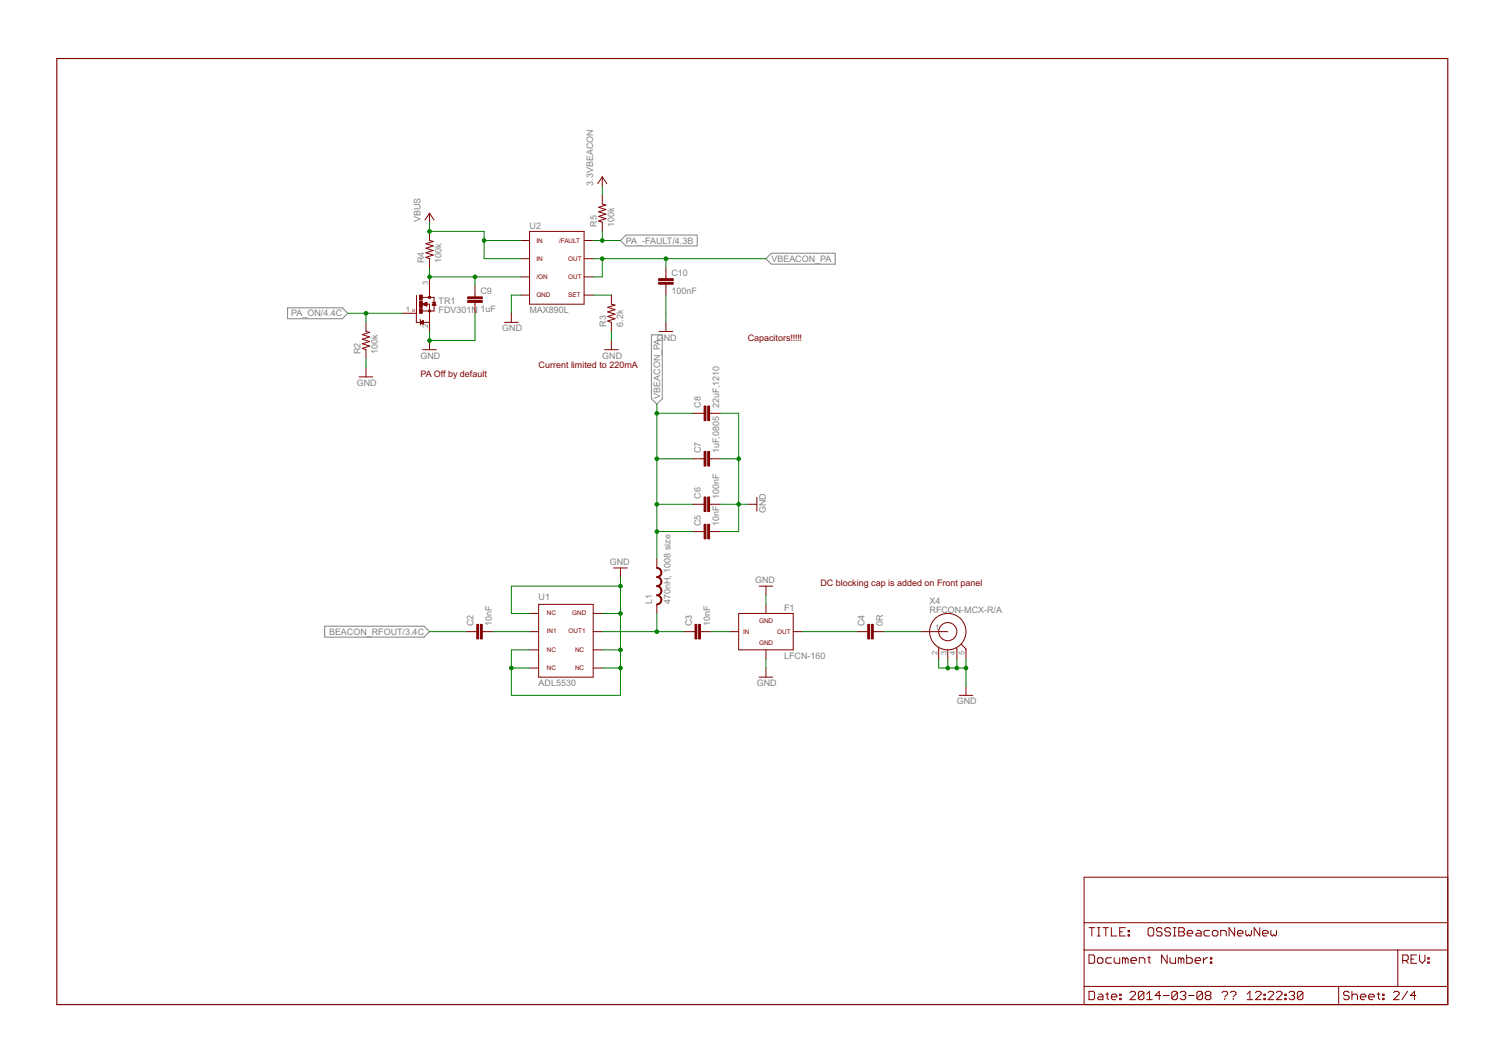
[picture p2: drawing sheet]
<svg xmlns="http://www.w3.org/2000/svg" width="420mm" height="297mm" viewBox="0 0 420 297" stroke-linecap="round" stroke-linejoin="round" font-family="sans-serif">
<path d="M174.9 65.6h19.9v3.1h-19.9l-1.6-1.6zM214 72.2l1.5-1.5h17.8v3h-17.8zM80.3 85.9h15.3l1.6 1.6-1.6 1.5h-15.3zM182 93.5h3v17.8l-1.5 1.5-1.5-1.5zM90.7 174.8h27.8l1.5 1.5-1.5 1.6h-27.8z" fill="none" stroke="#808080" stroke-width=".28"/>
<path d="M15.9 16.3h388.6v264.2h-388.6z" fill="none" stroke="#800000" stroke-width=".32"/>
<g fill="none" stroke="#800000" stroke-width=".28">
<path d="M120 59.5v2.6M120 59.5l1.3 1.9M120 59.5l-1.3 1.9M168.3 54.4v2.6l1 .2-2.1 .7 2.1 .6-2.1 .6 2.1 .7-2.1 .6 2.1 .6-2.1 .7 1.1 .4v2.5M168.3 49.4v2.5M168.3 49.4l1.2 1.9M168.3 49.4l-1.3 1.9M120 64.6v2.5l1 .3-2 .6 2 .7-2 .6 2 .6-2 .7 2 .6-2 .6 1 .4v2.6M120 77.3v5.7M132.7 79.8v3.1M145.4 67.1h2.5M145.4 72.2h2.5"/>
<path d="M145.4 77.3h2.5M147.9 64.6h15.3v20.3h-15.3zM163.2 67.1h2.5M163.2 72.2h2.5M163.2 77.3h2.5M186 74.8v3M186 79.3v3.1M102.2 90v2.5l1.1 .3-2.1 .6 2.1 .7-2.1 .6 2.1 .6-2.1 .7 2.1 .6-2.1 .6 1 .4v2.5M116.3 87.5v2.5h1.2M116.4 82.5v5h-4M117.3 89.2l.3 1.6M117.5 90l.7-.5v1z"/>
<path d="M117.5 90h.7M117.6 90.1h.6M117.6 89.9h.6M117.8 90.2h.4M117.8 89.7h.4M118 84.9h2v1.9M118 83h3.3v1.4M118 90.4h.2M118 89.6h.2M118.1 90h1.8M118.1 97.6h3.8M118.2 90.5h.1"/>
<path d="M118.2 89.5h.1M118.2 84.8h1M118.3 85h.9M118.6 84.7h.6M118.6 85.2h.6M118.9 84.6h.3M118.9 85.3h.3M119.1 84.4h.1M119.2 85.4h.1M119.2 84.4l-1.2 .5 1.2 .5M119.2 84.4v1M120 87v5.5"/>
<path d="M120 95.1v2.5M120.8 84.4h1M120.8 85h.9M120.9 84.9h.7M121 84.8h.5M121.1 84.7h.4M121.2 84.6h.2M121.3 85v1.8h-3.3M121.3 84.4l.5 .8h-1zM132.7 84.4v3.1M140.9 90h3.9M142.9 87.5v2.5"/>
<path d="M145.4 82.4h2.5M163.2 82.4h2.5M168.9 97.6h3.8M170.8 82.4v2.5l1 .3-2 .6 2 .6-2 .7 2 .6-2 .6 2 .7-2 .6 1 .4v2.5M170.8 95.1v2.5M184.1 92.5h3.8M186 90v2.5M100.3 105.2h3.8M102.2 102.7v2.5M193.7 115.4h3M198.2 115.4h3.1M193.7 128.1h3"/>
<path d="M198.2 128.1h3.1M211.4 138.9v3.8M171.4 158.6h3.8M173.3 158.6v2.5M183.5 156v2.6M193.7 148.4h3M193.7 140.8h3M198.2 148.4h3.1M198.2 140.8h3.1M208.9 140.8h2.5M130.2 176.3h3M134.7 176.3h3.1"/>
<path d="M147.9 171.3h2.6M147.9 176.3h2.6M150.5 168.7h15.2v20.3h-15.2zM165.7 171.3h2.6M165.7 176.3h2.6M183.5 168.7v2.6M191.1 176.3h3.1M195.7 176.3h3M203.8 176.3h2.6M206.4 171.3h15.2v10.1h-15.2zM212.1 163.6h3.8M214 163.6v2.6"/>
<path d="M214 168.7v2.6M221.6 176.3h2.5M239.4 176.3h3M243.9 176.3h3.1M257.2 176.3h7.6M268.6 179.9l1.3 1.3v2.8M147.9 181.4h2.6M147.9 186.5h2.6M165.7 181.4h2.6M165.7 186.5h2.6M212.1 189h3.8M214 181.4v2.6"/>
<path d="M214 186.5v2.5M262.2 180.7v3.3M264.8 181.4v2.6M267.3 180.9v3.1M267.9 194.1h3.9M269.9 191.6v2.5M302.9 244.9h101.6v35.6h-101.6zM302.9 257.6h101.6M304.2 259h1.6M305 259v2.3M306.6 259h.7M307 259v2.3"/>
<path d="M308.1 259h1.6M308.9 259v2.3M310.5 259v2.3h1.5M314.4 259h-1.6v2.3h1.6M315.2 259.8h.3v.3h-.3zM320.7 259.4l.4-.4h.8l.4 .4v1.5l-.4 .4h-.8l-.4-.4zM324.6 259.4l-.3-.4h-.8l-.4 .4v.4l.4 .3h.8l.3 .4v.4l-.3 .4h-.8l-.4-.4M327 259.4l-.4-.4h-.8l-.4 .4v.4l.4 .3h.8l.4 .4v.4l-.4 .4h-.8l-.4-.4M327.8 259h.7M328.1 259v2.3M329.3 259h1.2l.4 .4v.4l-.4 .3 .4 .4v.4l-.4 .4h-1.2zM334.4 259.8h.8l.4 .3v1.2h-1.2l-.4-.4 .4-.4h1.2"/>
<path d="M337.9 259.8h-1.2l-.4 .3v.8l.4 .4h1.2M344.9 259v2.3l-1.6-2.3v2.3M348 259.8v1.1l.4 .4 .4-.4 .4 .4 .4-.4v-1.1M351.9 259v2.3l-1.5-2.3v2.3M355 259.8v1.1l.4 .4 .4-.4 .4 .4 .4-.4v-1.1M302.9 265.2h101.6M302.9 275.4h101.6M304.2 266.6h1.2l.4 .4v1.5l-.4 .4h-1.2zM304.2 276.8h1.2l.4 .3v1.6l-.4 .4h-1.2zM306.6 267.8l.4-.4h.7l.4 .4v.7l-.4 .4h-.7l-.4-.4zM306.6 261.3h.7M307 277.5h.7l.4 .4v1.2h-1.1l-.4-.4 .4-.4h1.1"/>
<path d="M308.9 277.5h.8M309.3 277.1v1.6l.4 .4M310.5 278.3h1.5v-.4l-.4-.4h-.7l-.4 .4v.8l.4 .4h.7M310.5 267.4h-1.2l-.4 .4v.7l.4 .4h1.2M311.3 267.4v1.1l.3 .4h1.2v-1.5M312.8 278.7h.4v.4h-.4zM312.8 277.5h.4v.4h-.4zM312.8 260.1h.8M314.4 267.8l-.4-.4h-.4v1.5M314.4 267.8l.3-.4 .5 .4v1.1M314.4 267.8v1.1M315.2 260.9h.3v.4h-.3z"/>
<path d="M315.7 277.1l.4-.3h.7l.4 .3v.4l-1.5 1.6h1.5M315.9 268.1h1.6v-.3l-.4-.4h-.8l-.4 .4v.7l.4 .4h.8M318.3 268.9v-1.5h1.1l.4 .4v1.1M319.6 277.1v1.6l-.4 .4h-.8l-.4-.4M319.6 277.1l-.4-.3h-.8l-.4 .3v1.6M319.6 277.1l-1.6 1.6M320.3 279.1h1.6M320.3 277.5l.8-.7v2.3M320.6 267.4h.8M321 267v1.5l.4 .4M324.2 277.9h-1.5l1.1-1.1v2.3M325 277.9h1.6"/>
<path d="M326.1 266.6v2.3l-1.6-2.3v2.3M326.8 267.4v1.1l.4 .4h1.2v-1.5M327.8 261.3h.7M328.9 277.1v1.6l-.4 .4h-.8l-.3-.4M328.9 277.1l-.4-.3h-.8l-.3 .3v1.6M328.9 277.1l-1.5 1.6M329.3 260.1h1.2M329.7 277.1l.4-.3h.8l.4 .3v.4l-.4 .4M329.9 267.8l-.3-.4h-.4v1.5M329.9 267.8v1.1M329.9 267.8l.4-.4 .4 .4v1.1M330.5 277.9h.4"/>
<path d="M330.9 277.9l.4 .4v.4l-.4 .4h-.8l-.4-.4M331.5 266.6v2.3h1.2l.4-.4v-.7l-.4-.4h-1.2M331.7 260.5h1.5v-.4l-.4-.3h-.8l-.3 .3v.8l.3 .4h.8M332 277.9h1.6M333.9 268.1h1.5v-.3l-.4-.4h-.8l-.3 .4v.7l.3 .4h.8M335.9 277.1v1.6l-.4 .4h-.7l-.4-.4M335.9 277.1l-.4-.3h-.7l-.4 .3v1.6M335.9 277.1l-1.5 1.6M336.2 267.4v1.5M337.1 277.9l-.4 .4v.4l.4 .4h.8l.4-.4v-.4l-.4-.4M337.1 277.9l-.4-.4v-.4l.4-.3h.8l.4 .3v.4l-.4 .4M337.1 277.9h.8"/>
<path d="M337.4 267.4h-.4l-.8 .7M338.1 268.5h.4v.4h-.4zM338.1 267.4h.4v.4h-.4zM338.7 260.1l.4-.3h.7l.4 .3v.8l-.4 .4h-.7l-.4-.4zM341 261.3v-1.5h1.2l.4 .3v1.2M341.4 277.1l.4-.3h.8l.3 .3v.4l-.7 .8M342.2 278.7v.4M343.7 277.1l.4-.3h.8l.4 .3v.4l-.8 .8M344.5 278.7v.4M345.7 260.5h1.5v-.4l-.3-.3h-.8l-.4 .3v.8l.4 .4h.8M348.4 279.1h1.6M348.4 277.5l.8-.7v2.3"/>
<path d="M350.7 277.1l.4-.3h.8l.4 .3v.4l-1.6 1.6h1.6M352.7 260.5h1.6v-.4l-.4-.3h-.8l-.4 .3v.8l.4 .4h.8M353.1 278.7h.4v.4h-.4zM353.1 277.5h.4v.4h-.4zM354.2 277.1l.4-.3h.8l.4 .3v.4l-1.6 1.6h1.6M356.6 277.1l.4-.3h.8l.3 .3v.4l-1.5 1.6h1.5M358.9 278.7h.4v.4h-.4zM358.9 277.5h.4v.4h-.4zM360.1 277.1l.4-.3h.8l.4 .3v.4l-.4 .4M360.9 277.9h.4M361.3 277.9l.4 .4v.4l-.4 .4h-.8l-.4-.4M364 277.1v1.6l-.4 .4h-.8l-.4-.4"/>
<path d="M364 277.1l-.4-.3h-.8l-.4 .3v1.6M364 277.1l-1.6 1.6M374 275.4v5.1M376.9 277.1l-.4-.3h-.8l-.4 .3v.4l.4 .4h.8l.4 .4v.4l-.4 .4h-.8l-.4-.4M377.7 277.9l.4-.4h.8l.3 .4v1.2M377.7 276.8v2.3M380 278.3h1.6v-.4l-.4-.4h-.8l-.4 .4v.8l.4 .4h.8M382.4 278.3h1.5v-.4l-.4-.4h-.7l-.4 .4v.8l.4 .4h.7M384.7 277.5h.8M385.1 277.1v1.6l.4 .4M386.2 278.7h.5v.4h-.5zM386.2 277.5h.5v.4h-.5z"/>
<path d="M389.3 277.1l.4-.3h.8l.4 .3v.4l-1.6 1.6h1.6M390.5 265.2v10.2M391.9 268.1h1.1l.4-.3v-.8l-.4-.4h-1.1v2.3M392.6 268.1l.8 .8M393.2 276.8l-1.6 2.3M394.2 267.8h.8M395.5 277.9h-1.5l1.2-1.1v2.3M395.8 266.6h-1.6v2.3h1.6M396.5 266.6v1.5l.8 .8 .8-.8v-1.5M398.9 268.5h.4v.4h-.4zM398.9 267.4h.4v.4h-.4z"/>
<circle cx="264.8" cy="176.3" r="5.1"/>
<circle cx="264.8" cy="176.3" r="2.54"/>
</g>
<g fill="#800000" stroke="#800000" stroke-width=".28">
<path d="M183.5 158.4a1.37 1.37 0 0 1 1.4 1.4h-.3l-.2-.7-.9-.4z" fill-rule="evenodd"/>
<path d="M183.5 161l.7-.3 .4-.9h.3a1.37 1.37 0 0 1-1.4 1.4z" fill-rule="evenodd"/>
<path d="M183.5 161a1.37 1.37 0 0 1 1.4 1.4h-.3l-.2-.8-.9-.4z" fill-rule="evenodd"/>
<path d="M183.5 163.5l.7-.2 .4-.9h.3a1.37 1.37 0 0 1-1.4 1.4z" fill-rule="evenodd"/>
<path d="M183.5 163.5a1.37 1.37 0 0 1 1.4 1.4h-.3l-.2-.7-.9-.4z" fill-rule="evenodd"/>
<path d="M183.5 166.1l.7-.3 .4-.9h.3a1.37 1.37 0 0 1-1.4 1.4z" fill-rule="evenodd"/>
<path d="M183.5 166.1a1.37 1.37 0 0 1 1.4 1.3h-.3l-.2-.7-.9-.4z" fill-rule="evenodd"/>
<path d="M183.5 168.6l.7-.3 .4-.9h.3a1.37 1.37 0 0 1-1.4 1.4z" fill-rule="evenodd"/>
<circle cx="120" cy="86.8" r=".33"/>
<circle cx="120" cy="83" r=".33"/>
</g>
<g fill="#800000" stroke="#800000" stroke-width=".28">
<path d="M117.2 86.2h.8v1.3h-.8z"/>
<path d="M117.2 82.4h.8v1.3h-.8z"/>
<path d="M117.2 84h.8v1.8h-.8z"/>
<path d="M130.7 83.9h4v.5h-4z"/>
<path d="M130.7 82.9h4v.5h-4z"/>
<path d="M184 78.8h4.1v.5h-4.1z"/>
<path d="M184 77.8h4.1v.5h-4.1z"/>
<path d="M197.7 126h.5v4.1h-.5z"/>
<path d="M196.7 126h.5v4.1h-.5z"/>
<path d="M197.7 113.3h.5v4.1h-.5z"/>
<path d="M196.7 113.3h.5v4.1h-.5z"/>
<path d="M134.2 174.3h.5v4.1h-.5z"/>
<path d="M133.2 174.3h.5v4.1h-.5z"/>
<path d="M195.2 174.3h.5v4.1h-.5z"/>
<path d="M194.2 174.3h.5v4.1h-.5z"/>
<path d="M197.7 146.4h.5v4h-.5z"/>
<path d="M196.7 146.4h.5v4h-.5z"/>
<path d="M197.7 138.7h.5v4.1h-.5z"/>
<path d="M196.7 138.7h.5v4.1h-.5z"/>
<path d="M243.4 174.3h.5v4.1h-.5z"/>
<path d="M242.4 174.3h.5v4.1h-.5z"/>
</g>
<g fill="none" stroke="#008000" stroke-width=".28">
<path d="M168.3 51.9v2.5M120 62.1v2.5h15.2v7.6h10.2M120 74.8v2.5h25.4M132.7 77.3v2.5M135.2 67.1h10.2M165.7 67.1h7.6M165.7 72.2h48.3M168.3 72.2v5.1h-2.6M168.3 64.6v2.5M186 72.2v2.6M97.2 87.5h15.2M102.2 87.5v2.5"/>
<path d="M132.7 87.5v7.6h-12.7v-2.6M145.4 82.4h-2.5v5.1M165.7 82.4h5.1M170.8 92.5v2.6M186 82.4v7.6M102.2 100.1v2.6M183.5 115.4h10.2M183.5 112.8v43.2M201.3 115.4h5.1v33h-5.1M183.5 128.1h10.2M201.3 128.1h5.1M183.5 140.8h10.2"/>
<path d="M183.5 148.4h10.2M201.3 140.8h7.6M120 176.3h10.2M137.8 176.3h10.1M168.3 171.3h5M168.3 176.3h22.8M173.3 163.6h-30.4v7.7h5M173.3 161.1v33h-30.4v-12.7h5M183.5 171.3v5M198.7 176.3h5.1M214 166.2v2.5M224.1 176.3h15.3"/>
<path d="M247 176.3h10.2M142.9 186.5h5M168.3 186.5h5M168.3 181.4h5M214 184v2.5M262.2 184v2.5h7.7M264.8 184v2.5M267.3 184v2.5M269.9 184v7.6"/>
</g>
<g fill="#008000" stroke="#008000" stroke-width=".28">
<circle cx="269.9" cy="186.5" r=".51"/>
<circle cx="267.3" cy="186.5" r=".51"/>
<circle cx="264.8" cy="186.5" r=".51"/>
<circle cx="120" cy="95.1" r=".51"/>
<circle cx="206.4" cy="140.8" r=".51"/>
<circle cx="206.4" cy="128.1" r=".51"/>
<circle cx="173.3" cy="163.6" r=".51"/>
<circle cx="142.9" cy="186.5" r=".51"/>
<circle cx="173.3" cy="171.3" r=".51"/>
<circle cx="173.3" cy="181.4" r=".51"/>
<circle cx="173.3" cy="186.5" r=".51"/>
<circle cx="120" cy="64.6" r=".51"/>
<circle cx="135.2" cy="67.1" r=".51"/>
<circle cx="120" cy="77.3" r=".51"/>
<circle cx="132.7" cy="77.3" r=".51"/>
<circle cx="168.3" cy="72.2" r=".51"/>
<circle cx="186" cy="72.2" r=".51"/>
<circle cx="183.5" cy="148.4" r=".51"/>
<circle cx="183.5" cy="140.8" r=".51"/>
<circle cx="183.5" cy="128.1" r=".51"/>
<circle cx="183.5" cy="115.4" r=".51"/>
<circle cx="168.3" cy="67.1" r=".51"/>
<circle cx="102.2" cy="87.5" r=".51"/>
<circle cx="183.5" cy="176.3" r=".51"/>
</g>
<g font-size="2.8" fill="#808080">
<text x="165.7" y="51.9" transform="rotate(-90 165.7 51.9)">3.3VBEACON</text>
<text x="117.5" y="62.1" transform="rotate(-90 117.5 62.1)">VBUS</text>
<text x="147.9" y="64">U2</text>
<text x="166.8" y="63.3" transform="rotate(-90 166.8 63.3)">R5</text>
<text x="171.6" y="63.3" transform="rotate(-90 171.6 63.3)">100k</text>
<text x="174.9" y="68">PA_-FAULT/4.3B</text>
<text x="118.5" y="73.5" transform="rotate(-90 118.5 73.5)">R4</text>
<text x="123.3" y="73.5" transform="rotate(-90 123.3 73.5)">100k</text>
<text x="187.6" y="76.9">C10</text>
<text x="215.5" y="73.1">VBEACON_PA</text>
<text x="134.2" y="82">C9</text>
<text x="187.6" y="82">100nF</text>
<text x="81.3" y="88.3">PA_ON/4.4C</text>
<text x="122.5" y="87.5">FDV301N</text>
<text x="122.5" y="84.9">TR1</text>
<text x="134.2" y="87.1">1uF</text>
<text x="147.9" y="87.5">MAX890L</text>
<text x="140.3" y="92.5">GND</text>
<text x="169.3" y="91.3" transform="rotate(-90 169.3 91.3)">R3</text>
<text x="174.1" y="91.3" transform="rotate(-90 174.1 91.3)">6.2k</text>
<text x="183.5" y="95.1">G</text>
<text x="185.4" y="95.1">ND</text>
<text x="100.7" y="98.9" transform="rotate(-90 100.7 98.9)">R2</text>
<text x="105.5" y="98.9" transform="rotate(-90 105.5 98.9)">100k</text>
<text x="117.5" y="100.1">GND</text>
<text x="168.3" y="100.1">GND</text>
<text x="99.7" y="107.8">GND</text>
<text x="184.4" y="111.3" transform="rotate(-90 184.4 111.3)">VBEACON_PA</text>
<text x="195.8" y="113.9" transform="rotate(-90 195.8 113.9)">C8</text>
<text x="200.9" y="113.9" transform="rotate(-90 200.9 113.9)">22uF,1210</text>
<text x="195.8" y="126.6" transform="rotate(-90 195.8 126.6)">C7</text>
<text x="200.9" y="126.6" transform="rotate(-90 200.9 126.6)">1uF,0805</text>
<text x="195.8" y="139.3" transform="rotate(-90 195.8 139.3)">C6</text>
<text x="200.9" y="139.3" transform="rotate(-90 200.9 139.3)">100nF</text>
<text x="214" y="143.3" transform="rotate(-90 214 143.3)">GND</text>
<text x="195.8" y="146.9" transform="rotate(-90 195.8 146.9)">C5</text>
<text x="200.9" y="146.9" transform="rotate(-90 200.9 146.9)">10nF</text>
<text x="170.3" y="157.8">GND</text>
<text x="150.5" y="167.4">U1</text>
<text x="211" y="162.9">GND</text>
<text x="182.2" y="168.7" transform="rotate(-90 182.2 168.7)">L1</text>
<text x="187.3" y="168.7" transform="rotate(-90 187.3 168.7)">470nH, 1008 size</text>
<text x="219.1" y="170.6">F1</text>
<text x="259.7" y="171.3">RFCON-MCX-R/A</text>
<text x="259.7" y="168.7">X4</text>
<text x="91.9" y="177.2">BEACON_RFOUT/3.4C</text>
<text x="132.3" y="174.8" transform="rotate(-90 132.3 174.8)">C2</text>
<text x="137.4" y="174.8" transform="rotate(-90 137.4 174.8)">10nF</text>
<text x="193.3" y="174.8" transform="rotate(-90 193.3 174.8)">C3</text>
<text x="198.4" y="174.8" transform="rotate(-90 198.4 174.8)">10nF</text>
<text x="241.5" y="174.8" transform="rotate(-90 241.5 174.8)">C4</text>
<text x="246.6" y="174.8" transform="rotate(-90 246.6 174.8)">0R</text>
<text x="219.1" y="184">LFCN-160</text>
<text x="150.5" y="191.6">ADL5530</text>
<text x="211.4" y="191.6">GND</text>
<text x="267.3" y="196.7">GND</text>
</g>
<g font-size="2.8" fill="#800000">
<text x="208.9" y="95.1">Capacitors!!!!!</text>
<text x="117.5" y="105.2">PA Off by default</text>
<text x="150.5" y="102.7">Current limited to 220mA</text>
<text x="229.2" y="163.6">DC blocking cap is added on Front panel</text>
</g>
<g font-size="2.4" fill="#808080">
<text x="119.6" y="79.5" transform="rotate(-90 119.6 79.5)">3</text>
<text x="113.4" y="87.1">1</text>
<text x="119.6" y="91.5" transform="rotate(-90 119.6 91.5)">2</text>
<text x="261.2" y="176">1</text>
<text x="261.9" y="183" transform="rotate(-90 261.9 183)">2</text>
<text x="264.4" y="183" transform="rotate(-90 264.4 183)">3</text>
<text x="266.9" y="183" transform="rotate(-90 266.9 183)">4</text>
<text x="269.5" y="183" transform="rotate(-90 269.5 183)">5</text>
</g>
<g font-size="2" fill="#800000">
<text x="149.8" y="67.8">IN</text>
<text x="156.2" y="67.8">/FAULT</text>
<text x="149.8" y="72.8">IN</text>
<text x="149.8" y="77.9">/ON</text>
<text x="158.7" y="77.9">OUT</text>
<text x="158.7" y="72.8">OUT</text>
<text x="149.8" y="83">GND</text>
<text x="158.7" y="83">SET</text>
<text x="152.8" y="171.8">NC</text>
<text x="159.9" y="171.8">GND</text>
<text x="212.1" y="173.8">GND</text>
<text x="152.8" y="176.8">IN1</text>
<text x="158.9" y="176.8">OUT1</text>
<text x="207.6" y="177">IN</text>
<text x="217.1" y="177">OUT</text>
<text x="152.8" y="181.9">NC</text>
<text x="160.6" y="181.9">NC</text>
<text x="212.1" y="180.1">GND</text>
<text x="152.8" y="187">NC</text>
<text x="160.6" y="187">NC</text>
</g>
<text font-size="1.3" fill="#800000" x="115.2" y="87">G</text>
</svg>
